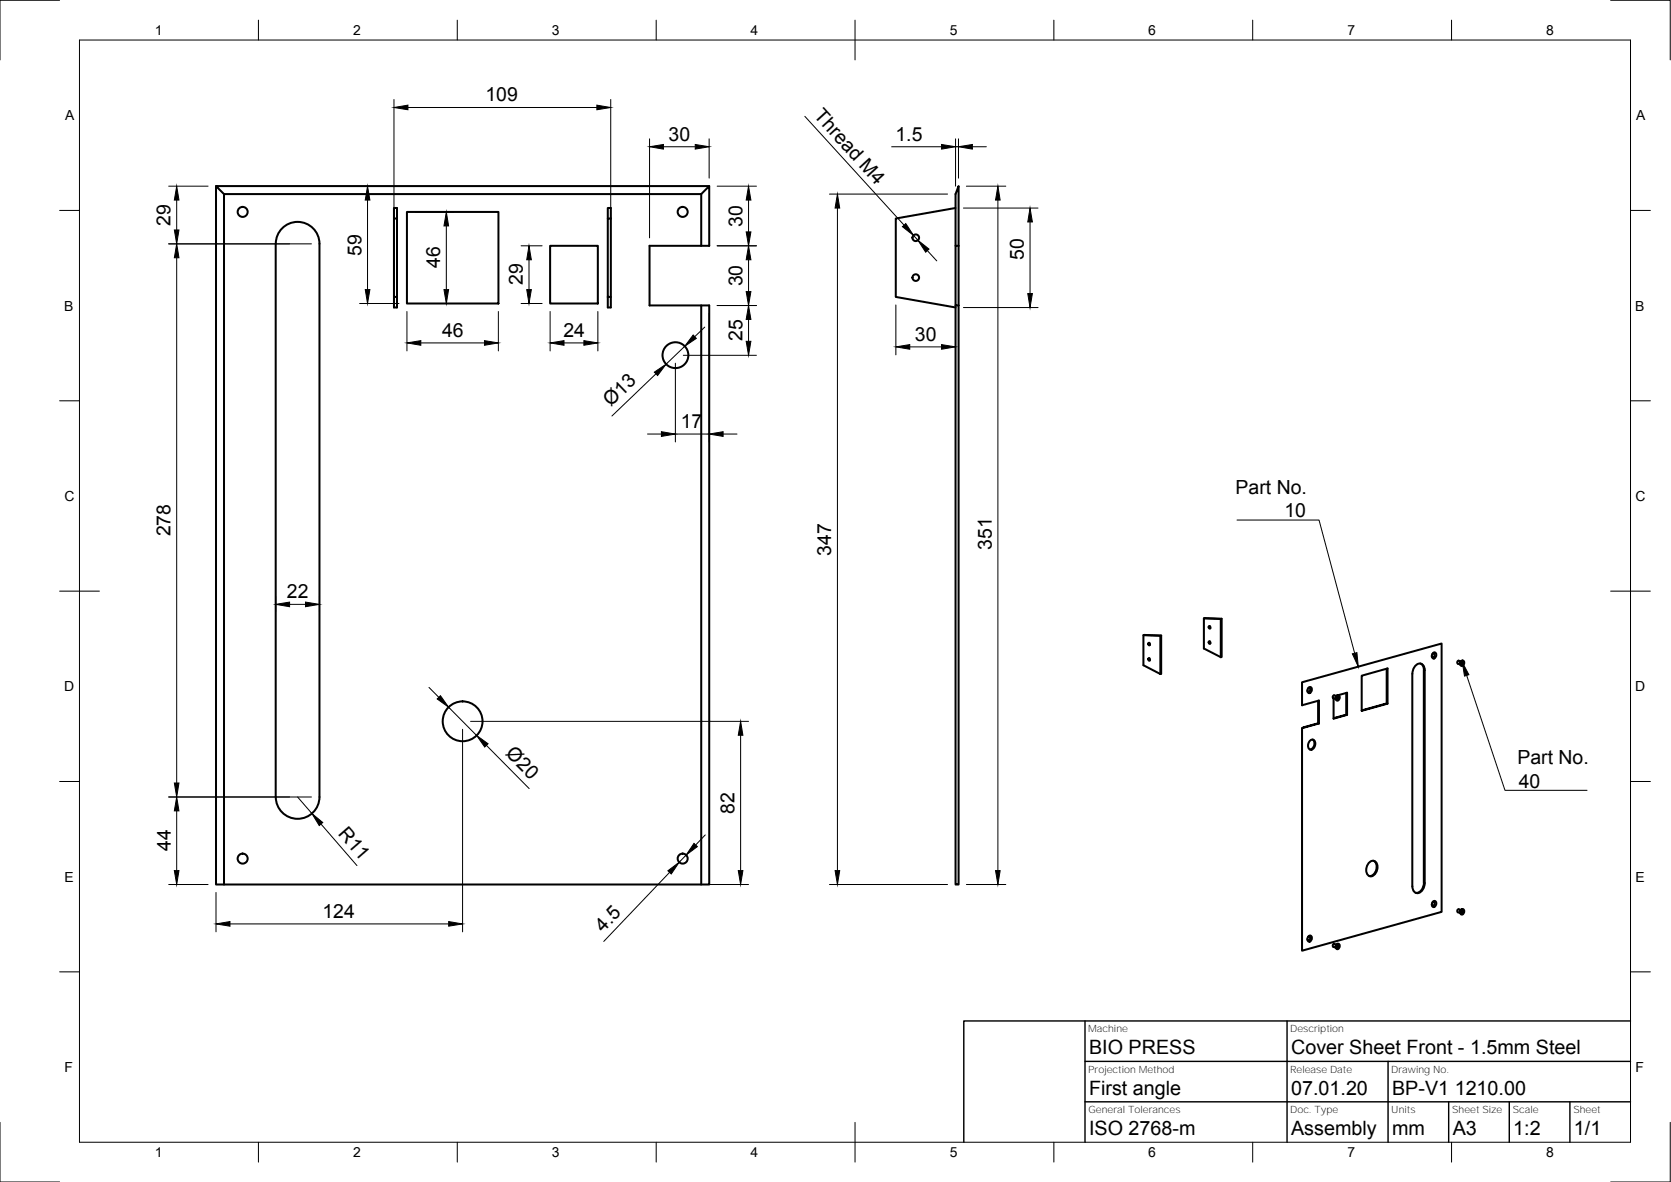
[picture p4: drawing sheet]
<svg xmlns="http://www.w3.org/2000/svg" width="420mm" height="297mm" viewBox="0 0 420 297" stroke-linecap="round" stroke-linejoin="round" font-family="sans-serif">
<g fill="none" stroke="#000" stroke-width=".51">
<path d="M54.3 46.8v175.5h2v-173.5M56.3 48.8h120l2-2v15h-15v15h15v145.5h-122M99.1 54.9h.7v19.7h-.7zM99.1 54.9v-2.6h.7v2.6M102.3 53.3h23v23h-23zM152.8 54.9h.8v19.7h-.8zM152.8 54.9v-2.6h.8v2.6M176.3 48.8v13M178.3 46.8h-124l2 2M240.3 52.3l-15.1 2.6v19.7l15.1 2.7M69.3 61.3v139a5.5 5.5 0 0 0 5.5 5.5 5.5 5.5 0 0 0 5.5-5.5v-139M69.3 61.3a5.5 5.5 0 0 1 5.5-5.5 5.5 5.5 0 0 1 5.5 5.5"/>
<path d="M99.1 74.6v2.7h.7v-2.7M138.3 61.8h12v14.5h-12zM152.8 74.6v2.7h.8v-2.7M176.3 76.8v145.5M240.3 61.8v-13l.7-2v15M240.3 76.8v145.5h.7v-145.5M241 61.8h-.7v15h.7M241 61.8v15M287.5 159.6l4.3 .2M291.8 159.8l.2-.1v9.6l-.2 .1zM292 159.7l-4.5-.1v7.6l4.3 2.2M302.7 155.4l4.3 .2"/>
<path d="M304.2 157.3l.1 .6M307 155.6l.2-.1v9.6h-.2zM307.2 155.5l-4.5-.1v7.6l4.3 2.1M289 161.5l.1 .6M289 165.4l.1 .6M304.2 161.2l.1 .5M328.9 173.1l.1-.2a.42 .42 0 0 1 .4 .6 .42 .42 0 0 1-.6 .2l-.1-.2M329.1 172.8a.43 .43 0 0 1 .7 .2v.6a.58 .58 0 0 1-.7 .6 .58 .58 0 0 1-.3-.9zM331.4 176.1v5.7h.2M335.3 175.5l.6 .2M335.8 175.4v.1M335.9 175.1h.1"/>
<path d="M336.1 174.9l-.8-.2-.2 .3 .2 .5v5.1l3.4-1-3.4 .9M336.1 175.4v.2M336.1 175.2v.1M336.1 175.6v.2M336.1 175.7l.2 .1M336.1 175.7v.1M336.1 175.6h.1M336.1 175.3h.1M336.1 175.1v.1M336.2 174.8l-.4 .4 .1 .6M336.2 174.8l.2-.1a.69 .69 0 0 1 .4 .8 .69 .69 0 0 1-.7 .5 .82 .82 0 0 1 .1-1.2zM336.2 175.7v.1"/>
<path d="M336.2 175.8h-.1M336.2 175.1h-.1M336.2 175.8h.1M336.3 175.8v.1M336.3 175.6l-.1 .1M336.3 175.1h-.1M336.3 174.8l-.4 .1M336.3 175h.2M336.3 174.9v.2M336.4 175.6h-.1M336.4 175.6h.1M336.4 174.9v.1"/>
<path d="M336.4 174.9h-.1M336.4 175.8h.1M336.4 175v.1M336.4 175.4v.2M336.4 175.1l.1 .1M336.4 175.1h.1M336.4 175.4h.1M336.4 174.7l2.3-.6v5.5M336.4 175.7v.1M336.5 175h.1M336.5 175l.1 .2M336.5 175.3l-.1 .1"/>
<path d="M336.5 175.2h.1M336.5 175.3h.1M336.6 175.5l-.1 .2M336.6 175.2v.3M336.6 175.2h.1M336.6 175.4v.1M336.7 175.3h.1M338.5 174.1v5.5M348.7 168v8.8M348.9 176.8v-8.8l-6.5 1.8v8.8l6.5-1.8-6.5 1.7M355.1 169.3v53.4M355.1 169.3a2.1 2.1 0 0 1 2.4-2.4 1.73 1.73 0 0 1 .7 1.6v53.4a2.08 2.08 0 0 1-2.3 2.4 1.73 1.73 0 0 1-.8-1.6"/>
<path d="M357.2 166.7l.5 .5 .3 1.2M358 168.4v53.4M360.1 164.4l.2-.2a.42 .42 0 0 1 .4 .6 .42 .42 0 0 1-.6 .2l-.1-.2M360.4 164.1a.43 .43 0 0 1 .7 .2v.6a.58 .58 0 0 1-.7 .6 .58 .58 0 0 1-.3-.9zM366.6 166.8l.6 .2M367.1 166.7h.1M367.2 166.3h.1M367.3 166.8l.1 .1M367.3 166.7v.1M367.4 166.2l-.8-.2-.2 .5 .2 .3M367.4 166.7l-.1 .1M367.4 166.9h.1"/>
<path d="M367.4 166.6h.1M367.4 166.9v.2M367.4 167.1h.2M367.5 166.1l-.4 .4 .1 .6M367.5 166.1l.2-.1a.69 .69 0 0 1 .4 .8 .69 .69 0 0 1-.7 .5 .82 .82 0 0 1 .1-1.2zM367.5 166.4l-.1 .2M367.5 167v.1M367.5 167.1h-.1M367.5 167.1h.1M367.6 167.1v.1M367.6 166.9l-.1 .1M367.6 166.4h.1"/>
<path d="M367.6 166.3h.1M367.6 166.3v.1M367.7 166.3h.1M367.7 166.9h.1M367.7 166.9h-.1M367.7 166.3v.1M367.7 166.7v.2M367.7 166.2h.1M367.7 167.1h.1M367.7 166.4l.1 .1M367.7 166.4h.1M367.7 166.7h.1"/>
<path d="M367.8 166.3l.1 .2M367.8 166.5v.1M367.8 166.6l-.1 .1M367.8 166.5h.1M367.8 166.6h.1M367.9 167l-.2 .1M367.9 166.8v.1M367.9 166.9v.1M367.9 166.5v.3M367.9 166.5h.1M367.9 166.7v.1M329.3 186.3a.79 .79 0 0 1 1-.4 .79 .79 0 0 1 .4 1l-.2 .8a.84 .84 0 0 1-.9 .7 .84 .84 0 0 1-.7-1z"/>
<path d="M330 185.9a1.47 1.47 0 0 1-.6 2.4M331.4 181.8l-4 1.2 4.2-1.2M331.6 181.8v-5.7l-4.2 1.1v-5.7l35.1-9.8v67.5l-35.1 9.7v-55.9M344.2 216.8a1.22 1.22 0 0 1 1.5-.4 1.22 1.22 0 0 1 .7 1.5 1.92 1.92 0 0 1-2.2 2.2 2.29 2.29 0 0 1 0-3.3zM345.4 216.3a2.21 2.21 0 0 1 .6 2.3 2.21 2.21 0 0 1-1.7 1.6M328.9 235.5l.1-.1a.42 .42 0 0 1 .4 .5 .42 .42 0 0 1-.6 .2l-.1-.1M329.1 235.2a.43 .43 0 0 1 .7 .2v.6a.58 .58 0 0 1-.7 .6 .58 .58 0 0 1-.3-.9zM335.3 238l.6 .1M335.8 237.9h.1M335.9 237.5v.1M336 238l.1 .1M336 237.9v.1"/>
<path d="M336.1 237.4l-.8-.2-.2 .5 .2 .2M336.1 237.6v.2M336.1 238.1v.1M336.1 237.8l-.1 .1M336.1 238.2h.2M336.1 238.2h.1M336.1 238.1h.1M336.1 237.8h.1M336.1 237.6h.1M336.2 237.3l-.4 .4 .1 .6M336.2 237.3l.2-.1a.69 .69 0 0 1 .4 .7 .69 .69 0 0 1-.7 .6 .82 .82 0 0 1 .1-1.2zM336.2 238.1v.1"/>
<path d="M336.2 238.2l-.1 .1M336.2 237.6h-.1M336.2 238.2h.1M336.3 238.2v.1M336.3 238.1h-.1M336.3 237.5h-.1M336.3 237.5h.2M336.3 237.4v.1M336.4 238.1h-.1M336.4 238.1h.1M336.4 237.4v.1M336.4 237.4h-.1"/>
<path d="M336.4 238.3h.1M336.4 238h.1M336.4 238v.1M336.4 237.5l.1 .2M336.4 237.9v.1M336.4 237.6h.1M336.4 237.8v.1M336.5 237.5h.1M336.5 237.7h.1M336.5 237.7l-.1 .2M336.6 237.5h-.1M336.6 237.5v.1"/>
<path d="M336.6 238.1l-.2 .2M336.6 237.7l.1 .1M336.6 237.9v.2M336.6 237.6h.1M336.6 237.9h.1M336.7 237.8l-.1 .1M358 221.8a2.4 2.4 0 0 1-2 2.6M360.1 226.8l.2-.1a.42 .42 0 0 1 .4 .5 .42 .42 0 0 1-.6 .2l-.1-.1M360.4 226.5a.43 .43 0 0 1 .7 .2v.6a.58 .58 0 0 1-.7 .6 .58 .58 0 0 1-.3-.9zM366.6 229.3l.6 .1M367.1 229.2h.1M367.2 228.8h.1"/>
<path d="M367.3 229.3l.1 .1M367.4 228.7l-.8-.2-.2 .5 .2 .2M367.4 229.1l-.1 .1M367.4 229.4h.1M367.4 229.1h.1M367.4 229.4v.1M367.4 229.5h.2M367.5 228.6l-.4 .4 .1 .6M367.5 228.6l.2-.1a.69 .69 0 0 1 .4 .7 .69 .69 0 0 1-.7 .6 .82 .82 0 0 1 .1-1.2zM367.5 228.9l-.1 .2M367.5 229.4v.1M367.5 229.5l-.1 .1"/>
<path d="M367.5 229.5h.1M367.6 229.4h-.1M367.6 228.8h.1M367.6 228.7v.1M367.7 228.7l.1 .1M367.7 229.4h-.1M367.7 229.4h.1M367.7 229.2v.2M367.7 228.8v.1M367.7 228.7h.1M367.7 229.6h.1M367.7 229.3h.1"/>
<path d="M367.7 228.9l.1 .1M367.7 228.9h.1M367.7 229.3v.1M367.7 229.5h-.1M367.8 229l-.1 .1M367.8 228.8l.1 .1M367.8 229.5h.1M367.8 229h.1M367.9 229.4l-.1 .1M367.9 229.2v.2M367.9 229h.1M367.9 228.9h.1"/>
<path d="M367.9 229.2h.1M368 229.1l-.1 .1M368 229v.1"/>
<circle cx="61" cy="53.3" r="1.26"/>
<circle cx="171.7" cy="53.3" r="1.26"/>
<circle cx="230.3" cy="59.8" r=".84"/>
<circle cx="230.3" cy="69.8" r=".84"/>
<circle cx="169.8" cy="89.3" r="3.2"/>
<circle cx="304.2" cy="157.7" r=".28"/>
<circle cx="289" cy="165.7" r=".28"/>
<circle cx="289" cy="161.9" r=".28"/>
<circle cx="304.2" cy="161.5" r=".28"/>
<circle cx="116.3" cy="181.3" r="5"/>
<circle cx="61" cy="215.8" r="1.26"/>
<circle cx="171.7" cy="215.8" r="1.26"/>
</g>
<g fill="none" stroke="#000" stroke-width=".25">
<path d="M15 .1h-15v15M20 10.1h390v276.9h-390zM65 5.1v5M115 5.1v5M165 5.1v5M215 5.1v10M265 5.1v5M315 5.1v5M365 5.1v5M405 .1h15v15M99.1 25v50.3M102.6 27h47.5"/>
<path d="M153.6 25v50.3M163.3 34.9v24.9M166.8 36.9h8M178.3 34.9v9.9M202.4 29.2l24.9 27.4M224.2 36.9h12.5M240.3 36.9h.7M240.3 34.9v11.9M241 34.9v9.9M244.5 36.9h3.5M15 52.9h5M42.4 46.8h9.9"/>
<path d="M44.4 50.3v7.5M92.4 50.3v22.5M94.3 46.8h.1M104.3 53.3h9.9M112.2 56.8v16M180.3 46.8h9.9M188.2 50.3v8M208.6 48.8h29.7M210.6 52.3v166.5M229.7 59.2l1.1 1.2M242.3 52.3h18.7M243 46.8h9.9"/>
<path d="M250.9 50.3v168.5M259 55.8v18M410 52.9h5M42.4 61.3h35.9M44.4 64.8v132M90.4 76.3h9.9M102.3 78.3v9.9M104.3 76.3h9.9M125.3 78.3v9.9M131 61.8h5.3M131 76.3h5.3M133 65.3v7.5"/>
<path d="M138.3 78.3v9.9M150.3 78.3v9.9M178.3 78.8v32.3M180.3 61.8h9.9M180.3 76.8h9.9M188.2 65.3v8M225.3 76.6v12.6M233.2 63l2.3 2.6M240.3 79.3v9.9M242.3 77.3h18.7M105.8 86.2h16M141.8 86.2h5"/>
<path d="M164.9 93.9l-11 10.6M169.8 91.3v19.8M171.8 89.3h18.4M172.2 87l-4.7 4.5M177.2 82.2l-2.5 2.4M188.2 80.3v5.5M228.7 87.2h8M15 100.7h5M162.8 109.1h3.5M169.8 109.1h8.5M181.8 109.1h3.5M410 100.7h5"/>
<path d="M311 130.7h20.7l8.9 33.5M15 148.6h10M69.3 149.9v3.8M72.8 151.9h4M80.3 149.9v3.8M405 148.6h10M107.9 172.7l2.4 2.5M112.8 177.7l7 7.1M368.8 169.7l9.6 28.9h20.7M15 196.4h5M116.3 183.3v50.9M118.3 181.3h69.9"/>
<path d="M122.3 187.3l10.8 10.9M186.2 184.8v34M410 196.4h5M42.4 200.3h35.9M44.4 203.8v15M74.8 200.3l3.6 4.1M80.7 207.1l9 10.4M168.4 219.2l-16.6 17.4M172.5 214.9l-1.7 1.8M177.3 209.8l-2.4 2.6M42.4 222.3h9.9M54.3 224.3v9.9"/>
<path d="M57.8 232.2h55M178.3 222.3h9.9M208.6 222.3h29.7M243 222.3h9.9M15 244.2h5M410 244.2h5M0 282.1v14.9h15M65 287v5M115 287v5M165 287v5M215 282.1v9.9M265 287v5"/>
<path d="M315 287v5M365 287v5M420 282.1v14.9h-15"/>
</g>
<path d="M272.8 256.6v30.4M323.6 256.6v30.4M410 256.6h-167.7v30.4M272.8 266.7h137.2M272.8 276.9h137.2M349 266.7v20.3M364.3 276.9v10.1M379.5 276.9v10.1M394.7 276.9v10.1" fill="none" stroke="#000" stroke-width=".36"/>
<g fill="#000" stroke="#000" stroke-width=".25">
<path d="M99.1 27l3.5-.6v1.2zM150.1 26.4l3.5 .6-3.5 .6zM163.3 36.9l3.5-.6v1.2zM174.8 36.3l3.5 .6-3.5 .6zM236.7 36.3l3.6 .6-3.6 .6zM241 36.9l3.5-.6v1.2zM43.8 57.8h1.2l-.6 3.5zM44.4 46.8l.6 3.5h-1.2zM92.4 46.8l.6 3.5h-1.2zM112.2 53.3l.6 3.5h-1.2zM187.6 58.3h1.2l-.6 3.5zM188.2 46.8l.6 3.5h-1.2z"/>
<path d="M210.6 48.8l.5 3.5h-1.1zM226.9 57l.9-.8 1.9 3zM250.9 46.8l.6 3.5h-1.2zM259 52.3l.6 3.5h-1.2zM44.4 61.3l.6 3.5h-1.2zM91.8 72.8h1.2l-.6 3.5zM111.6 72.8h1.2l-.6 3.5zM132.4 72.8h1.2l-.6 3.5zM133 61.8l.6 3.5h-1.2zM187.6 73.3h1.2l-.6 3.5zM188.2 61.8l.6 3.5h-1.2zM230.8 60.4l2.8 2.2-.9 .8z"/>
<path d="M258.4 73.8h1.2l-.6 3.5zM102.3 86.2l3.5-.6v1.2zM121.8 85.6l3.5 .6-3.5 .6zM138.3 86.2l3.5-.6v1.2zM146.8 85.6l3.5 .6-3.5 .6zM164.5 93.5l3-2-2.1 2.9zM174.3 84.2l.8 .8-2.9 2zM187.6 85.8h1.2l-.6 3.5zM188.2 76.8l.6 3.5h-1.2zM225.3 87.2l3.4-.6v1.2zM236.7 86.6l3.6 .6-3.6 .6zM166.3 108.5l3.5 .6-3.5 .6z"/>
<path d="M178.3 109.1l3.5-.6v1.2zM69.3 151.9l3.5-.6v1.2zM76.8 151.3l3.5 .6-3.5 .6zM109.9 175.6l.8-.8 2.1 2.9zM340 164.3l1.2-.3 .3 3.5zM367.7 166.4l1.6 3.2-1.1 .3zM43.8 196.8h1.2l-.6 3.5zM119.8 184.8l2.9 2.1-.8 .8zM186.2 181.3l.6 3.5h-1.2zM44.4 200.3l.6 3.5h-1.2zM43.8 218.8h1.2l-.6 3.5zM78.4 204.4l2.8 2.3-.9 .8z"/>
<path d="M167.9 218.8l2.9-2.1-2 2.9zM174.5 211.9l.8 .9-2.8 2.1zM185.6 218.8h1.2l-.6 3.5zM210 218.8h1.1l-.5 3.5zM250.3 218.8h1.2l-.6 3.5zM54.3 232.2l3.5-.6v1.2zM112.8 231.6l3.5 .6-3.5 .6z"/>
</g>
<g font-size="5">
<text x="273.8" y="265">BIO PRESS</text>
<text x="324.6" y="265">Cover Sheet Front - 1.5mm Steel</text>
<text x="273.8" y="275.1">First angle</text>
<text x="324.6" y="275.1">07.01.20</text>
<text x="350" y="275.1">BP-V1 1210.00</text>
<text x="273.8" y="285.3">ISO 2768-m</text>
<text x="324.6" y="285.3">Assembly</text>
<text x="350" y="285.3">mm</text>
<text x="365.3" y="285.3">A3</text>
<text x="380.5" y="285.3">1:2</text>
<text x="395.8" y="285.3">1/1</text>
</g>
<g font-size="4.9">
<text x="122.1" y="25.4">109</text>
<text x="204.4" y="29.2" transform="rotate(48 204.4 29.2)">Thread M4</text>
<text x="168.1" y="35.3">30</text>
<text x="225.2" y="35.3">1.5</text>
<text x="42.9" y="56.7" transform="rotate(-90 42.9 56.7)">29</text>
<text x="186.7" y="57" transform="rotate(-90 186.7 57)">30</text>
<text x="90.9" y="64.2" transform="rotate(-90 90.9 64.2)">59</text>
<text x="257.5" y="65.4" transform="rotate(-90 257.5 65.4)">50</text>
<text x="110.7" y="67.4" transform="rotate(-90 110.7 67.4)">46</text>
<text x="131.5" y="71.7" transform="rotate(-90 131.5 71.7)">29</text>
<text x="186.7" y="72" transform="rotate(-90 186.7 72)">30</text>
<text x="111.2" y="84.6">46</text>
<text x="141.7" y="84.7">24</text>
<text x="186.7" y="85.7" transform="rotate(-90 186.7 85.7)">25</text>
<text x="230.1" y="85.6">30</text>
<text x="153.6" y="102.4" transform="rotate(-44 153.6 102.4)">Ø13</text>
<text x="171.2" y="107.6">17</text>
<text x="310.7" y="124.1">Part No.</text>
<text x="323" y="130">10</text>
<text x="42.9" y="134.8" transform="rotate(-90 42.9 134.8)">278</text>
<text x="209" y="139.6" transform="rotate(-90 209 139.6)">347</text>
<text x="249.4" y="138.2" transform="rotate(-90 249.4 138.2)">351</text>
<text x="72.2" y="150.4">22</text>
<text x="126.9" y="189.5" transform="rotate(45 126.9 189.5)">Ø20</text>
<text x="381.6" y="192.1">Part No.</text>
<text x="381.9" y="197.9">40</text>
<text x="84.9" y="209.6" transform="rotate(49 84.9 209.6)">R11</text>
<text x="184.7" y="204.5" transform="rotate(-90 184.7 204.5)">82</text>
<text x="42.9" y="213.9" transform="rotate(-90 42.9 213.9)">44</text>
<text x="81.1" y="230.7">124</text>
<text x="151.7" y="234.5" transform="rotate(-46 151.7 234.5)">4.5</text>
</g>
<g font-size="3.5">
<text x="39" y="8.8">1</text>
<text x="88.8" y="8.8">2</text>
<text x="138.8" y="8.8">3</text>
<text x="188.7" y="8.8">4</text>
<text x="238.8" y="8.8">5</text>
<text x="288.7" y="8.8">6</text>
<text x="338.8" y="8.8">7</text>
<text x="388.8" y="8.8">8</text>
<text x="16.4" y="30.2">A</text>
<text x="411.4" y="30.2">A</text>
<text x="16.2" y="78">B</text>
<text x="411.2" y="78">B</text>
<text x="16.2" y="125.9">C</text>
<text x="411.2" y="125.9">C</text>
<text x="16.2" y="173.7">D</text>
<text x="411.2" y="173.7">D</text>
<text x="16.2" y="221.6">E</text>
<text x="411.2" y="221.6">E</text>
<text x="16.2" y="269.4">F</text>
<text x="411.2" y="269.4">F</text>
<text x="39" y="290.8">1</text>
<text x="88.8" y="290.8">2</text>
<text x="138.8" y="290.8">3</text>
<text x="188.7" y="290.8">4</text>
<text x="238.8" y="290.8">5</text>
<text x="288.7" y="290.8">6</text>
<text x="338.8" y="290.8">7</text>
<text x="388.8" y="290.8">8</text>
</g>
<g font-size="2.5">
<text x="273.6" y="259.4">Machine</text>
<text x="324.4" y="259.4">Description</text>
<text x="273.6" y="269.6">Projection Method</text>
<text x="324.4" y="269.6">Release Date</text>
<text x="349.8" y="269.6">Drawing No.</text>
<text x="273.7" y="279.8">General Tolerances</text>
<text x="324.4" y="279.7">Doc. Type</text>
<text x="349.8" y="279.8">Units</text>
<text x="365.1" y="279.8">Sheet Size</text>
<text x="380.4" y="279.8">Scale</text>
<text x="395.6" y="279.8">Sheet</text>
</g>
</svg>
